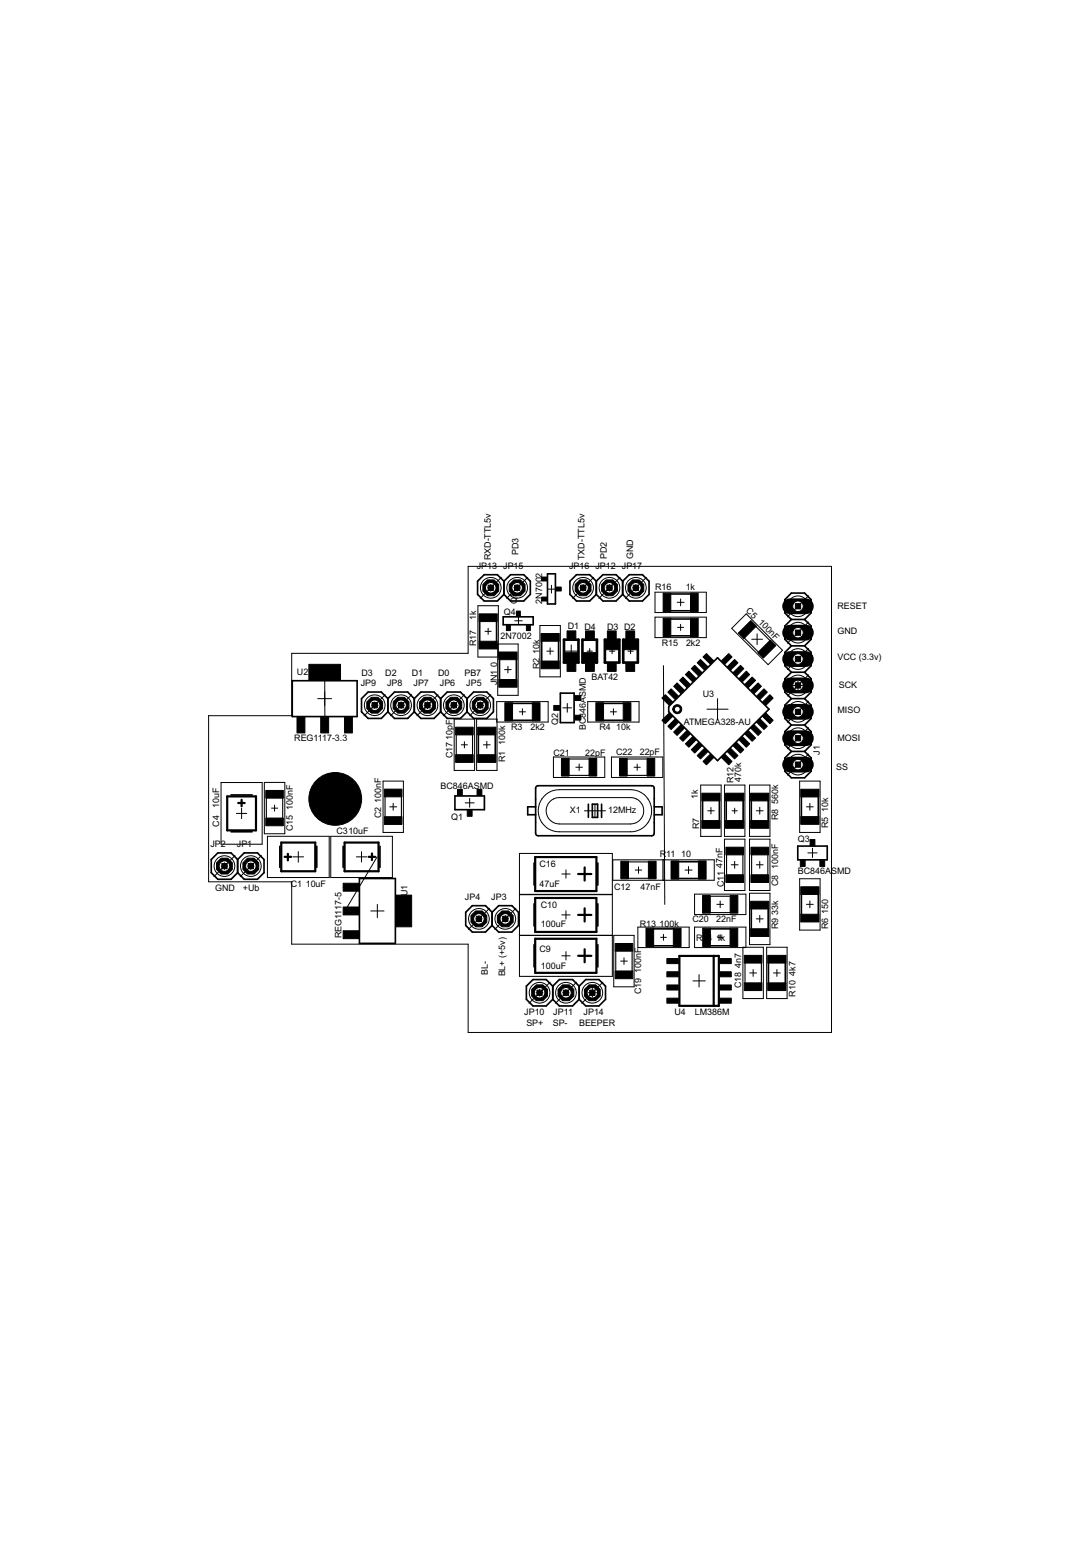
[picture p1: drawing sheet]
<svg xmlns="http://www.w3.org/2000/svg" width="210mm" height="297mm" viewBox="0 0 210 297" stroke-linecap="round" stroke-linejoin="round" font-family="sans-serif">
<path d="M152.1 147.2h3.1" fill="none" stroke="#000" stroke-width="3"/>
<circle cx="153.7" cy="147.2" r="1.02" fill="#fff" stroke="#000" stroke-width=".19"/>
<path d="M152.1 142.1h3.1" fill="none" stroke="#000" stroke-width="3"/>
<circle cx="153.7" cy="142.1" r="1.02" fill="#fff" stroke="#000" stroke-width=".19"/>
<path d="M152.1 137h3.1" fill="none" stroke="#000" stroke-width="3"/>
<circle cx="153.7" cy="137" r="1.02" fill="#fff" stroke="#000" stroke-width=".19"/>
<path d="M152.1 132h3.1" fill="none" stroke="#000" stroke-width="3"/>
<circle cx="153.7" cy="132" r="1.02" fill="#fff" stroke="#000" stroke-width=".19"/>
<path d="M152.1 126.9h3.1" fill="none" stroke="#000" stroke-width="3"/>
<circle cx="153.7" cy="126.9" r="1.02" fill="#fff" stroke="#000" stroke-width=".19"/>
<path d="M152.1 121.8h3.1" fill="none" stroke="#000" stroke-width="3"/>
<circle cx="153.7" cy="121.8" r="1.02" fill="#fff" stroke="#000" stroke-width=".19"/>
<path d="M152.1 116.7h3.1" fill="none" stroke="#000" stroke-width="3"/>
<circle cx="153.7" cy="116.7" r="1.02" fill="#fff" stroke="#000" stroke-width=".19"/>
<circle cx="48.3" cy="166.7" r="1.65" fill="#000" stroke="#000" stroke-width=".19"/>
<circle cx="48.3" cy="166.7" r="1.02" fill="#fff" stroke="#000" stroke-width=".19"/>
<circle cx="43.2" cy="166.7" r="1.65" fill="#000" stroke="#000" stroke-width=".19"/>
<circle cx="43.2" cy="166.7" r="1.02" fill="#fff" stroke="#000" stroke-width=".19"/>
<circle cx="97.3" cy="176.9" r="1.65" fill="#000" stroke="#000" stroke-width=".19"/>
<circle cx="97.3" cy="176.9" r="1.02" fill="#fff" stroke="#000" stroke-width=".19"/>
<circle cx="92.2" cy="176.9" r="1.65" fill="#000" stroke="#000" stroke-width=".19"/>
<circle cx="92.2" cy="176.9" r="1.02" fill="#fff" stroke="#000" stroke-width=".19"/>
<circle cx="92.5" cy="135.8" r="1.65" fill="#000" stroke="#000" stroke-width=".19"/>
<circle cx="92.5" cy="135.8" r="1.02" fill="#fff" stroke="#000" stroke-width=".19"/>
<circle cx="87.4" cy="135.8" r="1.65" fill="#000" stroke="#000" stroke-width=".19"/>
<circle cx="87.4" cy="135.8" r="1.02" fill="#fff" stroke="#000" stroke-width=".19"/>
<circle cx="82.3" cy="135.8" r="1.65" fill="#000" stroke="#000" stroke-width=".19"/>
<circle cx="82.3" cy="135.8" r="1.02" fill="#fff" stroke="#000" stroke-width=".19"/>
<circle cx="77.2" cy="135.8" r="1.65" fill="#000" stroke="#000" stroke-width=".19"/>
<circle cx="77.2" cy="135.8" r="1.02" fill="#fff" stroke="#000" stroke-width=".19"/>
<circle cx="72.2" cy="135.8" r="1.65" fill="#000" stroke="#000" stroke-width=".19"/>
<circle cx="72.2" cy="135.8" r="1.02" fill="#fff" stroke="#000" stroke-width=".19"/>
<circle cx="103.9" cy="191.1" r="1.65" fill="#000" stroke="#000" stroke-width=".19"/>
<circle cx="103.9" cy="191.1" r="1.02" fill="#fff" stroke="#000" stroke-width=".19"/>
<circle cx="109" cy="191.1" r="1.65" fill="#000" stroke="#000" stroke-width=".19"/>
<circle cx="109" cy="191.1" r="1.02" fill="#fff" stroke="#000" stroke-width=".19"/>
<circle cx="117.4" cy="113.2" r="1.65" fill="#000" stroke="#000" stroke-width=".19"/>
<circle cx="117.4" cy="113.2" r="1.02" fill="#fff" stroke="#000" stroke-width=".19"/>
<circle cx="94.5" cy="113.2" r="1.65" fill="#000" stroke="#000" stroke-width=".19"/>
<circle cx="94.5" cy="113.2" r="1.02" fill="#fff" stroke="#000" stroke-width=".19"/>
<circle cx="114.1" cy="191.1" r="1.65" fill="#000" stroke="#000" stroke-width=".19"/>
<circle cx="114.1" cy="191.1" r="1.02" fill="#fff" stroke="#000" stroke-width=".19"/>
<circle cx="99.6" cy="113.2" r="1.65" fill="#000" stroke="#000" stroke-width=".19"/>
<circle cx="99.6" cy="113.2" r="1.02" fill="#fff" stroke="#000" stroke-width=".19"/>
<circle cx="112.3" cy="113.2" r="1.65" fill="#000" stroke="#000" stroke-width=".19"/>
<circle cx="112.3" cy="113.2" r="1.02" fill="#fff" stroke="#000" stroke-width=".19"/>
<circle cx="122.4" cy="113.2" r="1.65" fill="#000" stroke="#000" stroke-width=".19"/>
<circle cx="122.4" cy="113.2" r="1.02" fill="#fff" stroke="#000" stroke-width=".19"/>
<g fill="none" stroke="#000" stroke-width=".19">
<path d="M92 116.6h4v9.9h-4zM93.9 113.2h1.2M94.5 112.5v1.3M96.5 111.1l-4 4.1M99 113.2h1.2M99.1 119.5h1.5M99.6 112.5v1.3M99.8 118.8v1.4M101.6 111.1l-4 4.1M105.4 113.4h1.6M106.2 112.7v1.5M111.7 113.2h1.2"/>
<path d="M112.3 112.5v1.3M114.3 111.1l-4 4.1M116.7 113.2h1.3M117.4 112.5v1.3M119.4 111.1l-4.1 4.1M121.8 113.2h1.3M122.4 112.5v1.3M124.5 111.1l-4.1 4.1M126.1 118.8h9.9v3.9h-9.9zM126.1 114h9.9v3.9h-9.9zM130.4 116h1.3M131.1 115.3v1.3"/>
<path d="M143.7 118.2l7 7-2.8 2.8-7-7zM155.7 119.8l-4.1 4M155.7 114.7l-4.1 4M40.2 137.8h16v-12h33.9v-16.8h70v89.8h-70v-17h-33.9v-12h-16zM61.2 134.5h2.6M62.5 133.2v2.6M62.5 128.2l.1 12.6M71.5 135.8h1.3M72.2 135.1v1.3M74.2 133.7l-4.1 4.1M76.6 135.8h1.3M77.2 135.1v1.3"/>
<path d="M79.3 133.7l-4.1 4.1M81.6 135.8h1.4M82.3 135.1v1.3M84.3 133.7l-4 4.1M86.7 135.8h1.4M87.4 135.1v1.3M87.5 138.4h3.9v9.9h-3.9zM89.4 133.7l-4 4.1M91.8 138.4h3.9v9.9h-3.9zM91.8 135.8h1.4M92.5 135.1v1.3M93.4 121.5h1.2"/>
<path d="M94 120.9v1.2M94.5 133.7l-4.1 4.1M95.7 135.1h9.9v3.9h-9.9zM95.8 124h4v9.9h-4zM97.2 128.9h1.2M97.8 128.3v1.2M100 137h1.2M100.6 136.4v1.2M104 120.4h3.9v9.9h-3.9zM105.3 125.3h1.3M105.9 124.7v1.3M108.4 136.3h1.7"/>
<path d="M108.8 125.3h2.4M109.2 135.4v1.7M110 124.2v2.3M113.1 125.3h1M113.2 135.1h9.9v3.9h-9.9zM113.6 124.8v1.1M117.4 125.3h1M117.5 137h1.2M117.9 124.8v1.1M118.1 136.4v1.2M120.9 125.3h1M121.4 124.8v1.1"/>
<path d="M127.8 128.1l.2 46M130.5 120.8h1.2M131.1 120.2v1.2M136.1 136.5h4.1M138.2 134.5v4.1M144.8 123.1h2M145.8 122v2.1M152.7 132h1.9M153.7 131v1.9M155.7 135l-4.1 4.1M155.7 129.9l-4.1 4.1M155.7 124.8l-4.1 4.1"/>
<path d="M42.6 150.6h7.9v11.9h-7.9zM45.5 156.6h2M46.5 155.6v2M50.9 150.6h3.9v9.9h-3.9zM52.3 155.6h1.2M52.9 155v1.2M73.8 150.4h3.9v9.9h-3.9zM75.1 155.3h1.3M75.7 154.6v1.4M75.7 152.5l-1 .3M88.8 143.4h1.2M89.4 142.8v1.2"/>
<path d="M89.6 154.6h1.7M90.4 153.7v1.7M93.1 143.4h1.3M93.7 142.7v1.3M105.1 153a4 4 0 0 1 2.6-1h13.7a4.1 4.1 0 0 1 4.1 4.1 4.1 4.1 0 0 1-4.1 4h-13.7a4.1 4.1 0 0 1-3.8-2.6 4.1 4.1 0 0 1 1.2-4.5zM105.9 154.3l1.1-.7 .7-.1h13.7a2.54 2.54 0 0 1 2.6 2.6 2.54 2.54 0 0 1-2.6 2.5h-13.7a2.54 2.54 0 0 1-2.3-1.5 2.54 2.54 0 0 1 .5-2.8zM106.6 145.7h9.9v4h-9.9zM110.9 147.7h1.3M111.5 147.1v1.2M112.5 156.1h3.3M114.6 154.9v2.4M115.8 156.1h.8"/>
<path d="M117.8 145.7h9.8v4h-9.8zM122.1 147.7h1.2M122.7 147.1v1.2M134.9 151.1h4v9.9h-4zM136.3 156.1h1.2M136.9 155.4v1.3M139.5 151.1h3.9v9.9h-3.9zM141 156.1h1M141.5 155.6v1M144.3 151.1h4v9.9h-4zM145.6 156.1h1.4M146 140.8l-.1 .1"/>
<path d="M146.3 155.4v1.3M154 150.4h3.9v9.9h-3.9zM155.3 155.3h1.3M155.7 145.2l-4.1 4M155.7 140.1l-4.1 4M156 154.6v1.4M42.6 166.7h1.3M43.2 166.1v1.3M45.3 164.7l-4.1 4.1M47.7 166.7h1.2M48.3 166.1v1.3M50.3 164.7l-4 4.1"/>
<path d="M51.5 161h11.9v7.9h-11.9zM56.4 165h2.1M57.4 163.9v2.1M63.7 161h11.9v7.9h-11.9zM66.1 170.8l.3 .1M68.6 165h2M69.6 164v1.9M71.4 175.4h2.6M72.6 165l-6.2 10.4M72.7 174.1v2.6M79 175.4h.1M91.6 176.9h1.3"/>
<path d="M92.2 176.3v1.2M94.3 174.9l-4.1 4M96.7 176.9h1.2M97.3 176.3v1.2M99.3 174.9l-4 4M100 164.3h17.9v23.7h-17.9zM100 172.2h17.9M108.2 176.1h1.6M108.2 168.3h1.6M109 167.4v1.7M109 175.3v1.6M118 165.5h19.5v4h-19.5z"/>
<path d="M122.3 167.5h1.3M122.8 178.5h9.9v3.9h-9.9zM123 166.9v1.2M127.7 165.5v4M127.8 179.9v1.1M127.9 165.5v4M131.9 167.5h1.4M132.6 166.8v1.4M133.8 178.5h9.8v3.9h-9.8zM133.8 172.1h9.8v4h-9.8zM138 174.1h1.3M138.7 173.5v1.2"/>
<path d="M138.7 179.9v1.1M139.5 161.5h3.9v9.9h-3.9zM140.8 166.5h1.3M141.5 165.8v1.4M141.5 169.3v.2M144.3 161.5h4v9.9h-4zM144.3 172h4v9.8h-4zM145.6 176.9h1.4M145.6 166.5h1.4M146.3 165.8v1.4M146.3 176.2v1.3M154 169.2h3.9v9.8h-3.9z"/>
<path d="M155.3 174.1h1.3M155.6 164.2h1.8M156 173.4v1.4M156.5 163.3v1.8M100 180h17.9M100 180.1h17.9M103.2 191.1h1.4M103.9 190.4v1.4M105.9 189.1l-4 4M108.2 184h1.6M108.4 191.1h1.2M109 183.2v1.6"/>
<path d="M109 190.5v1.2M111 189.1l-4 4M113.2 191.1h1.7M114.1 190.3v1.7M116.1 189.1l-4.1 4M118.2 180.1h3.9v9.9h-3.9zM119.5 185h1.3M120.2 184.4v1.3M127.2 180.4h1.1M133.4 188.8h2.4M134.6 187.6v2.4M138.2 180.4h1"/>
<path d="M143.1 182.4h3.9v9.8h-3.9zM144.4 187.3h1.3M145 186.6v1.4M147.6 182.4h4v9.8h-4zM148.9 187.3h1.4M149.6 186.6v1.4"/>
<circle cx="94.5" cy="113.2" r="1.99"/>
<circle cx="99.6" cy="113.2" r="1.99"/>
<circle cx="112.3" cy="113.2" r="1.99"/>
<circle cx="117.4" cy="113.2" r="1.99"/>
<circle cx="122.4" cy="113.2" r="1.99"/>
<circle cx="153.7" cy="116.7" r="1.99"/>
<circle cx="72.2" cy="135.8" r="1.99"/>
<circle cx="77.2" cy="135.8" r="1.99"/>
<circle cx="82.3" cy="135.8" r="1.99"/>
<circle cx="87.4" cy="135.8" r="1.99"/>
<circle cx="92.5" cy="135.8" r="1.99"/>
<circle cx="153.7" cy="137" r="1.99"/>
<circle cx="153.7" cy="132" r="1.99"/>
<circle cx="153.7" cy="126.9" r="1.99"/>
<circle cx="153.7" cy="121.8" r="1.99"/>
<circle cx="153.7" cy="147.2" r="1.99"/>
<circle cx="153.7" cy="142.1" r="1.99"/>
<circle cx="43.2" cy="166.7" r="1.99"/>
<circle cx="48.3" cy="166.7" r="1.99"/>
<circle cx="92.2" cy="176.9" r="1.99"/>
<circle cx="97.3" cy="176.9" r="1.99"/>
<circle cx="103.9" cy="191.1" r="1.99"/>
<circle cx="109" cy="191.1" r="1.99"/>
<circle cx="114.1" cy="191.1" r="1.99"/>
</g>
<g fill="none" stroke="#000" stroke-width=".32">
<path d="M92.4 119.6v3.9M95.6 119.6v3.9M96.9 118.7h5.8v1.6h-5.8zM97 111.9l-1.2-1.3h-2.6l-1.2 1.3v2.5l1.2 1.3h2.6l1.2-1.3M97 111.9l1.3-1.3h2.6l1.2 1.3v2.5l-1.2 1.3h-2.6l-1.3-1.3M97 111.9v2.5M105.4 110.5h1.6v5.8h-1.6zM114.8 111.9l-1.2-1.3h-2.6l-1.3 1.3v2.5l1.3 1.3h2.6l1.2-1.3M114.8 111.9l1.3-1.3h2.5l1.3 1.3M114.8 114.4l1.3 1.3h2.5l1.3-1.3M114.8 111.9v2.5M119.9 111.9l1.3-1.3h2.5l1.3 1.3v2.5l-1.3 1.3h-2.5l-1.3-1.3"/>
<path d="M119.9 111.9v2.5M129.2 119.2h3.8M129.2 114.3h3.8M129.2 117.6h3.8M152.4 119.3l-1.3 1.2v2.6l1.3 1.2M152.4 119.3l-1.3-1.3v-2.6l1.3-1.2h2.5l1.3 1.2v2.6l-1.3 1.3M152.4 119.3h2.5M154.9 119.3l1.3 1.2v2.6l-1.3 1.2M56.3 131h12.5v6.9h-12.5zM74.7 134.5l-1.3-1.3h-2.5l-1.3 1.3v2.5l1.3 1.3h2.5l1.3-1.3M74.7 134.5l1.3-1.3h2.5l1.3 1.3M74.7 137l1.3 1.3h2.5l1.3-1.3"/>
<path d="M74.7 134.5v2.5M79.8 134.5l1.2-1.3h2.6l1.3 1.3M79.8 137l1.2 1.3h2.6l1.3-1.3M79.8 134.5v2.5M84.9 134.5l1.2-1.3h2.6l1.2 1.3M84.9 137l1.2 1.3h2.6l1.2-1.3M84.9 134.5v2.5M89.9 134.5l1.3-1.3h2.5l1.3 1.3v2.5l-1.3 1.3h-2.5l-1.3-1.3M89.9 134.5v2.5M96.2 127v3.8M98.7 135.4h3.8M98.7 138.7h3.8"/>
<path d="M99.4 127v3.8M104.3 123.4v3.9M107.6 123.4v3.9M107.9 133.4h2.7v5.7h-2.7zM116.2 135.4h3.9M116.2 138.7h3.9M129.2 122.4h3.8M138.2 126.6l9.9 9.9-9.9 9.9-9.4-9.4v-1zM152.4 124.3l-1.3 1.3v2.5l1.3 1.3M152.4 129.4l-1.3 1.3v2.5l1.3 1.3M152.4 134.5l-1.3 1.3v2.5l1.3 1.3M152.4 139.6l-1.3 1.2v2.6l1.3 1.3"/>
<path d="M152.4 129.4h2.5M152.4 124.3h2.5M152.4 134.5h2.5M152.4 139.6h2.5M154.9 124.3l1.3 1.3v2.5l-1.3 1.3M154.9 129.4l1.3 1.3v2.5l-1.3 1.3M154.9 134.5l1.3 1.3v2.5l-1.3 1.3M154.9 139.6l1.3 1.2v2.6l-1.3 1.3M44.5 153h4.1M87.6 153.2h5.7v2.7h-5.7zM92.1 141.5v3.8M95.4 141.5v3.8"/>
<path d="M103.1 155.3h-1.5v1.5h1.5M103.2 151.5l.5-.2h21.9l.3 .2 .1 .3v8.7l-.2 .3-.3 .1h-22l-.3-.2-.1-.3zM113.3 154.8v2.6M114.1 154.8h1v2.6h-1zM115.8 154.8v2.6M126 155.3h1.5v1.5h-1.5M135.3 154.2v3.8M138.5 154.2v3.8M139.8 154.2v3.8M143.1 154.2v3.8M144.7 154.2v3.8M147.9 154.2v3.8"/>
<path d="M152.4 144.7l-1.3 1.2v2.6l1.3 1.2h2.5l1.3-1.2v-2.6l-1.3-1.2M152.4 144.7h2.5M154.3 153.4v3.8M157.6 153.4v3.8M44.5 160.1h4.1M45.8 165.5l-1.3-1.3h-2.5l-1.3 1.3v2.5l1.3 1.3h2.5l1.3-1.3M45.8 165.5l1.2-1.3h2.6l1.2 1.3v2.5l-1.2 1.3h-2.6l-1.2-1.3M45.8 165.5v2.5M53.9 162.9v4.1M61 162.9v4.1M66.1 162.9v4.1M69.2 169.1h6.9v12.5h-6.9z"/>
<path d="M73.2 162.9v4.1M94.8 175.6l-1.3-1.3h-2.5l-1.3 1.3v2.6l1.3 1.2h2.5l1.3-1.2M94.8 175.6l1.2-1.3h2.6l1.2 1.3v2.6l-1.2 1.2h-2.6l-1.2-1.2M94.8 175.6v2.6M102.8 166.1v4.3M102.8 174v4.3M115.1 166.1v4.3M115.1 174v4.3M125.8 178.8h3.9M130.7 169.1h3.8M130.7 165.9h3.8M136.8 178.8h3.8"/>
<path d="M144.7 175v3.8M147.9 175v3.8M153.6 162.9h5.7v2.6h-5.7zM154.3 172.2v3.8M157.6 172.2v3.8M102.8 181.9v4.2M106.4 189.8l-1.2-1.2h-2.6l-1.2 1.2v2.6l1.2 1.3h2.6l1.2-1.3M106.4 189.8l1.3-1.2h2.6l1.2 1.2M106.4 189.8v2.6M106.4 192.4l1.3 1.3h2.6l1.2-1.3M111.5 189.8l1.3-1.2h2.5l1.3 1.2v2.6l-1.3 1.3h-2.5l-1.3-1.3M111.5 189.8v2.6"/>
<path d="M115.1 181.9v4.2M125.8 182.1h3.9M136.8 182.1h3.8M148 185.4v3.8M151.2 185.4v3.8"/>
</g>
<g fill="#000" stroke="#000" stroke-width=".19">
<path d="M129.7 136a.87 .87 0 0 1 1.4 0 .87 .87 0 0 1-.4 1.3 .87 .87 0 0 1-1.1-.8h.3a.56 .56 0 0 1 .7-.5 .56 .56 0 0 1 .2 .9 .56 .56 0 0 1-.9-.2v-.2h-.3z" fill-rule="evenodd"/>
<circle cx="64.6" cy="153.8" r="5.1"/>
</g>
<g fill="none" stroke="#000" stroke-width=".42">
<path d="M43.8 153.3h5.5v6.6h-5.5zM45.9 154.6h1.2M46.5 154v1.2M54.2 162.2h6.5v5.5h-6.5zM54.8 165h1.3M55.4 164.4v1.2M66.4 162.2h6.5v5.5h-6.5zM71 165h1.2M71.6 164.3v1.3M103.1 172.9h11.8v6.5h-11.8zM103.1 165h11.8v6.5h-11.8zM111.3 176.1h2.6"/>
<path d="M111.3 168.3h2.6M112.6 167v2.5M112.6 174.9v2.5M103.1 180.7h11.8v6.6h-11.8zM111.3 184h2.6M112.6 182.7v2.6M130.8 184h7.6v9.6h-7.6zM137.4 184v9.6"/>
</g>
<g fill="#000" stroke="#000" stroke-width=".19">
<path d="M92.2 118.2h3.6v1.5h-3.6zM94 112.6h1v1.1h-1zM99.1 112.6h1v1.1h-1zM99.4 117.6h.8v1.1h-.8zM104.3 111.1h1v.7h-1zM104.3 114.9h1v.8h-1zM107.1 113h1v.8h-1zM111.8 112.6h1v1.1h-1zM116.9 112.6h1v1.1h-1zM121.9 112.6h1.1v1.1h-1.1zM127.7 119h1.5v3.5h-1.5zM127.7 114.2h1.5v3.5h-1.5z"/>
<path d="M133 119h1.5v3.5h-1.5zM133 114.2h1.5v3.5h-1.5zM144.6 119.5l1 1-2.3 2.4-1.1-1zM153.2 116.2h1v1h-1zM57.2 138h1.5v3.1h-1.5zM59.5 127.9h6.1v3h-6.1zM61.8 138h1.5v3.1h-1.5zM66.3 138h1.6v3.1h-1.6zM71.6 135.3h1.1v1h-1.1zM76.7 135.3h1v1h-1zM81.8 135.3h1v1h-1zM86.9 135.3h1v1h-1z"/>
<path d="M87.7 140h3.4v1.5h-3.4zM92 135.3h1v1h-1zM92 140h3.5v1.5h-3.5zM92.2 123.4h3.6v1.5h-3.6zM96.1 125.5h3.5v1.5h-3.5zM96.1 130.8h3.5v1.5h-3.5zM97.2 135.3h1.5v3.5h-1.5zM97.5 120.4h.8v1h-.8zM101.4 120.4h.7v1h-.7zM102.5 135.3h1.5v3.5h-1.5zM104.2 122h3.5v1.4h-3.5zM104.2 127.3h3.5v1.4h-3.5z"/>
<path d="M106.6 135.8h1.2v.9h-1.2zM108.6 125.6h2.7v1.9h-2.7zM109.2 127.8h1.7v1.4h-1.7zM109.2 121.5h1.7v1.4h-1.7zM110.7 133.9h1.1v1h-1.1zM110.7 137.7h1.1v.9h-1.1zM112.1 125.6h2.8v1.9h-2.8zM112.8 127.8h1.6v1.4h-1.6zM112.8 121.5h1.6v1.4h-1.6zM114.7 135.3h1.5v3.5h-1.5zM116.6 123.3h2.7v1.8h-2.7zM117 121.5h1.7v1.4h-1.7z"/>
<path d="M117 127.8h1.7v1.4h-1.7zM120 135.3h1.5v3.5h-1.5zM120.1 123.3h2.7v1.8h-2.7zM120.5 121.5h1.7v1.4h-1.7zM120.5 127.8h1.7v1.4h-1.7zM127.5 138.7l1.4-1.4 .6 .6-1.4 1.4zM127.5 134.4l.6-.7 1.4 1.4-.6 .7zM128.6 139.8l1.4-1.4 .6 .6-1.4 1.4zM128.6 133.2l.6-.6 1.4 1.4-.6 .6zM129.7 132.1l.7-.6 1.4 1.4-.7 .6zM130.9 131l.6-.7 1.4 1.4-.6 .7zM132 129.9l.7-.7 1.3 1.4-.6 .7z"/>
<path d="M133.1 128.7l.7-.6 1.4 1.4-.7 .6zM134.3 127.6l.6-.6 1.4 1.4-.6 .6zM135.4 126.5l.6-.7 1.4 1.4-.6 .7zM138.9 127.2l1.4-1.4 .7 .7-1.4 1.4zM140.1 128.4l1.4-1.4 .6 .6-1.4 1.4zM141.2 129.5l1.4-1.4 .6 .6-1.4 1.4zM143.7 129.2l.7 .7-1.4 1.4-.7-.7zM143.4 131.7l1.4-1.4 .7 .7-1.4 1.4zM144.6 132.9l1.4-1.4 .6 .6-1.4 1.4zM145.7 139l.7-.6 1.4 1.4-.7 .6zM145.7 134l1.4-1.4 .7 .6-1.4 1.4zM148.4 123.2l1 1.1-2.4 2.4-1.1-1.1z"/>
<path d="M147.5 137.3l1.4 1.4-.6 .6-1.4-1.4zM146.9 135.1l1.4-1.4 .6 .7-1.4 1.4zM153.2 121.3h1v1h-1zM153.2 126.4h1v1h-1zM153.2 131.4h1v1.1h-1zM153.2 136.5h1v1h-1zM51.2 152.2h3.4v1.4h-3.4zM51.2 157.5h3.4v1.5h-3.4zM74 151.9h3.4v1.5h-3.4zM74 157.2h3.4v1.5h-3.4zM87.7 145.3h3.4v1.5h-3.4zM88.1 152h.9v1.1h-.9z"/>
<path d="M90 156h.9v1.1h-.9zM91.9 152h.9v1.1h-.9zM92 145.3h3.5v1.5h-3.5zM108.1 146h1.5v3.4h-1.5zM113.4 146h1.5v3.4h-1.5zM119.3 146h1.5v3.4h-1.5zM124.6 146h1.5v3.4h-1.5zM129.7 140.9l1.4-1.4 .7 .7-1.4 1.4zM132.3 140.7l.6 .6-1.4 1.4-.6-.6zM132 143.2l1.4-1.4 .6 .6-1.3 1.4zM135.1 158h3.6v1.4h-3.6zM135.1 152.7h3.6v1.5h-3.6z"/>
<path d="M133.1 144.3l1.4-1.4 .7 .7-1.4 1.4zM134.3 145.5l1.4-1.4 .6 .6-1.4 1.4zM135.4 146.6l1.4-1.4 .6 .6-1.4 1.4zM139.7 158h3.5v1.4h-3.5zM139.7 152.7h3.5v1.5h-3.5zM139.6 145.2l1.4 1.4-.7 .6-1.4-1.4zM140.1 144.7l.6-.6 1.4 1.4-.6 .6zM141.2 143.6l.6-.7 1.4 1.4-.6 .7zM142.3 142.4l.7-.6 1.4 1.4-.7 .6zM144.5 158h3.6v1.4h-3.6zM144.5 152.7h3.6v1.5h-3.6zM143.4 141.3l.7-.6 1.4 1.4-.7 .6z"/>
<path d="M145.2 139.5l1.4 1.4-.6 .7-1.4-1.4zM153.2 141.6h1v1h-1zM153.2 146.7h1v1h-1zM154.2 157.2h3.5v1.5h-3.5zM154.2 151.9h3.5v1.5h-3.5zM42.7 166.2h1v1h-1zM47.8 166.2h1v1h-1zM66.1 170h3v1.6h-3zM66.1 179.2h3v1.5h-3zM66.1 174.6h3v1.5h-3zM76.2 172.3h3.1v6.1h-3.1zM91.7 176.4h1v1h-1z"/>
<path d="M96.8 176.4h1v1h-1zM119.5 165.8h1.5v3.4h-1.5zM124.4 178.7h1.5v3.5h-1.5zM124.9 165.8h1.4v3.4h-1.4zM129.2 165.7h1.5v3.5h-1.5zM129.7 178.7h1.4v3.5h-1.4zM134.5 165.7h1.5v3.5h-1.5zM135.3 172.4h1.5v3.4h-1.5zM135.3 178.7h1.5v3.5h-1.5zM139.8 163.1h3.4v1.5h-3.4zM139.8 168.4h3.4v1.5h-3.4zM140.6 178.7h1.5v3.5h-1.5z"/>
<path d="M140.6 172.4h1.5v3.4h-1.5zM144.5 178.8h3.6v1.5h-3.6zM144.5 173.5h3.6v1.5h-3.6zM144.6 168.4h3.4v1.5h-3.4zM144.6 163.1h3.4v1.5h-3.4zM154.1 165.6h.9v1.2h-.9zM154.2 176h3.5v1.5h-3.5zM154.2 170.7h3.5v1.5h-3.5zM156 161.6h.9v1.2h-.9zM157.9 165.6h.9v1.2h-.9zM103.4 190.6h1v1h-1zM108.5 190.6h1v1h-1z"/>
<path d="M113.6 190.6h1v1h-1zM118.5 186.9h3.4v1.5h-3.4zM118.5 181.6h3.4v1.5h-3.4zM128.4 184.5h2.2v1h-2.2zM128.4 187.1h2.2v.9h-2.2zM128.4 189.6h2.2v1h-2.2zM128.4 192.2h2.2v.9h-2.2zM138.6 192.2h2.2v.9h-2.2zM138.6 189.6h2.2v1h-2.2zM138.6 187.1h2.2v.9h-2.2zM138.6 184.5h2.2v1h-2.2zM143.3 183.9h3.4v1.5h-3.4z"/>
<path d="M143.3 189.2h3.4v1.5h-3.4zM147.8 189.2h3.6v1.5h-3.6zM147.8 183.9h3.6v1.5h-3.6z"/>
</g>
<path d="M108.6 123.1h2.8v4.5h-2.8zM112.2 123.1h2.8v4.5h-2.8zM116.5 123.1h2.8v4.5h-2.8zM120 123.1h2.8v4.5h-2.8z" fill="none" stroke="#000" stroke-width=".51"/>
<g fill="none" stroke="#000" stroke-width=".21">
<path d="M143.3 122.8l2.7 2.7M145.5 120.6l2.8 2.7M51.3 153.6v3.9M54.4 153.6v3.9M74.1 153.4v3.8M77.3 153.4v3.8M87.9 141.5v3.8M91 141.5v3.8M109.6 149.3h3.9M109.6 146.1h3.9M120.8 149.3h3.8M120.8 146.1h3.8"/>
<path d="M121 169.1h3.9M121 165.9h3.9M136.8 172.5h3.8M136.8 175.7h3.8M139.9 164.5v3.9M143.1 164.5v3.9M144.7 164.5v3.9M147.9 164.5v3.9M118.6 183.1v3.8M121.7 183.1v3.8M143.5 185.4v3.8M146.6 185.4v3.8"/>
</g>
<g font-size="1.9">
<text x="94.5" y="107.8" transform="rotate(-90 94.5 107.8)">RXD-TTL5v</text>
<text x="99.8" y="106.8" transform="rotate(-90 99.8 106.8)">PD3</text>
<text x="112.5" y="107.8" transform="rotate(-90 112.5 107.8)">TXD-TTL5v</text>
<text x="116.9" y="107.6" transform="rotate(-90 116.9 107.6)">PD2</text>
<text x="121.9" y="107.6" transform="rotate(-90 121.9 107.6)">GND</text>
<text x="91.8" y="109.5">JP13 JP15</text>
<text x="109.6" y="109.5">JP16 JP12 JP17</text>
<text x="126.2" y="113.6">R16</text>
<text x="132" y="113.6">1k</text>
<text x="91.7" y="119.3" transform="rotate(-90 91.7 119.3)">1k</text>
<text x="97" y="118.5">Q4</text>
<text x="99.6" y="116.2" transform="rotate(-90 99.6 116.2)">Q5</text>
<text x="104.4" y="116.2" transform="rotate(-90 104.4 116.2)">2N7002</text>
<text x="143.6" y="117.7" transform="rotate(45 143.6 117.7)">C5</text>
<text x="145.9" y="119.9" transform="rotate(45 145.9 119.9)">10 nF</text>
<text x="161.3" y="117.2">RESET</text>
<text x="91.7" y="124.3" transform="rotate(-90 91.7 124.3)">R17</text>
<text x="96.4" y="123">2N7002</text>
<text x="103.9" y="125.8" transform="rotate(-90 103.9 125.8)">10k</text>
<text x="109.3" y="121.1">D1 D4</text>
<text x="116.9" y="121.3">D3 D2</text>
<text x="127.4" y="124.3">R15</text>
<text x="132.1" y="124.3">2k2</text>
<text x="161.3" y="122.1">GND</text>
<text x="57.2" y="129.9">U2</text>
<text x="69.6" y="130.2">D3</text>
<text x="74.2" y="130.2">D2</text>
<text x="79.3" y="130.2">D1</text>
<text x="84.4" y="130.2">D0</text>
<text x="89.4" y="130.2">PB7</text>
<text x="95.7" y="132" transform="rotate(-90 95.7 132)">JN1</text>
<text x="95.7" y="128.3" transform="rotate(-90 95.7 128.3)">0</text>
<text x="103.9" y="128.8" transform="rotate(-90 103.9 128.8)">R2</text>
<text x="113.9" y="130.9">BAT42</text>
<text x="161.3" y="127.1">VCC (3.3v)</text>
<text x="69.5" y="132.1">JP9</text>
<text x="74.6" y="132.1">JP8</text>
<text x="79.6" y="132.1">JP7</text>
<text x="84.7" y="132.1">JP6</text>
<text x="89.8" y="132.1">JP5</text>
<text x="135.3" y="134.2">U3</text>
<text x="161.3" y="137.3">MISO</text>
<text x="161.5" y="132.5">SCK</text>
<text x="56.7" y="142.6">REG1117-3.3</text>
<text x="87.1" y="142.4" transform="rotate(-90 87.1 142.4)">10pF</text>
<text x="97.3" y="143.4" transform="rotate(-90 97.3 143.4)">100k</text>
<text x="98.4" y="140.5">R3</text>
<text x="102.1" y="140.5">2k2</text>
<text x="107.5" y="139.6" transform="rotate(-90 107.5 139.6)">Q2</text>
<text x="112.8" y="140.6" transform="rotate(-90 112.8 140.6)">BC846ASMD</text>
<text x="115.4" y="140.5">R4</text>
<text x="118.7" y="140.5">10k</text>
<text x="131.7" y="139.5">ATMEGA328-AU</text>
<text x="161.3" y="142.6">MOSI</text>
<text x="87.1" y="145.9" transform="rotate(-90 87.1 145.9)">C17</text>
<text x="97.3" y="146.7" transform="rotate(-90 97.3 146.7)">R1</text>
<text x="106.6" y="145.6">C21</text>
<text x="112.7" y="145.6">22pF</text>
<text x="118.6" y="145.4">C22</text>
<text x="123.2" y="145.4">22pF</text>
<text x="157.9" y="145.3" transform="rotate(-90 157.9 145.3)">J1</text>
<text x="161" y="148.2">SS</text>
<text x="42.2" y="155.6" transform="rotate(-90 42.2 155.6)">10uF</text>
<text x="56.4" y="155.8" transform="rotate(-90 56.4 155.8)">100nF</text>
<text x="73.4" y="154.6" transform="rotate(-90 73.4 154.6)">100nF</text>
<text x="84.9" y="152">BC846ASMD</text>
<text x="134.4" y="153.8" transform="rotate(-90 134.4 153.8)">1k</text>
<text x="141.2" y="150.7" transform="rotate(-90 141.2 150.7)">R12</text>
<text x="142.8" y="150.5" transform="rotate(-90 142.8 150.5)">470k</text>
<text x="149.9" y="154.8" transform="rotate(-90 149.9 154.8)">560k</text>
<text x="42.2" y="159.1" transform="rotate(-90 42.2 159.1)">C4</text>
<text x="56.4" y="160" transform="rotate(-90 56.4 160)">C15</text>
<text x="64.8" y="160.6">C310uF</text>
<text x="73.4" y="157.5" transform="rotate(-90 73.4 157.5)">C2</text>
<text x="86.9" y="157.8">Q1</text>
<text x="109.7" y="156.6">X1</text>
<text x="117.1" y="156.6">12MHz</text>
<text x="134.6" y="159.6" transform="rotate(-90 134.6 159.6)">R7</text>
<text x="149.9" y="157.9" transform="rotate(-90 149.9 157.9)">R8</text>
<text x="159.5" y="159.4" transform="rotate(-90 159.5 159.4)">R5</text>
<text x="159.5" y="156.3" transform="rotate(-90 159.5 156.3)">10k</text>
<text x="40.5" y="163.1">JP2</text>
<text x="45.6" y="163.1">JP1</text>
<text x="103.9" y="167">C16</text>
<text x="127.1" y="164.9">R11</text>
<text x="131.2" y="164.9">10</text>
<text x="139.2" y="167.1" transform="rotate(-90 139.2 167.1)">47nF</text>
<text x="149.9" y="167.2" transform="rotate(-90 149.9 167.2)">100nF</text>
<text x="153.7" y="162.2">Q3</text>
<text x="41.4" y="171.6">GND</text>
<text x="46.8" y="171.6">+Ub</text>
<text x="56" y="170.8">C1</text>
<text x="58.9" y="170.8">10uF</text>
<text x="78.5" y="172.5" transform="rotate(-90 78.5 172.5)">U1</text>
<text x="89.5" y="173.2">JP4</text>
<text x="94.6" y="173.2">JP3</text>
<text x="103.9" y="170.8">47uF</text>
<text x="118.3" y="171.3">C12</text>
<text x="123.4" y="171.3">47nF</text>
<text x="139.4" y="170.8" transform="rotate(-90 139.4 170.8)">C11</text>
<text x="149.9" y="170.5" transform="rotate(-90 149.9 170.5)">C8</text>
<text x="153.7" y="168.3">BC846ASMD</text>
<text x="104.2" y="174.9">C10</text>
<text x="104.2" y="178.4">100uF</text>
<text x="123.2" y="178.4">R13</text>
<text x="127" y="178.4">100k</text>
<text x="133.4" y="177.4">C20</text>
<text x="137.9" y="177.4">22nF</text>
<text x="149.9" y="178.9" transform="rotate(-90 149.9 178.9)">R9</text>
<text x="149.9" y="176.1" transform="rotate(-90 149.9 176.1)">33k</text>
<text x="159.5" y="178.9" transform="rotate(-90 159.5 178.9)">R6</text>
<text x="159.5" y="175.9" transform="rotate(-90 159.5 175.9)">150</text>
<text x="65.8" y="180.6" transform="rotate(-90 65.8 180.6)">REG1117-5</text>
<text x="103.9" y="183.2">C9</text>
<text x="134" y="181.2">R14</text>
<text x="137.9" y="181.2">1k</text>
<text x="94" y="187.7" transform="rotate(-90 94 187.7)">BL-</text>
<text x="97.3" y="188" transform="rotate(-90 97.3 188)">BL+ (+5v)</text>
<text x="104.2" y="186.5">100uF</text>
<text x="123.5" y="191.4" transform="rotate(-90 123.5 191.4)">C19</text>
<text x="123.5" y="187.3" transform="rotate(-90 123.5 187.3)">100nF</text>
<text x="142.7" y="190.2" transform="rotate(-90 142.7 190.2)">C18</text>
<text x="142.7" y="186.4" transform="rotate(-90 142.7 186.4)">4n7</text>
<text x="153.2" y="191.9" transform="rotate(-90 153.2 191.9)">R10</text>
<text x="153.2" y="187.8" transform="rotate(-90 153.2 187.8)">4k7</text>
<text x="101" y="195.3">JP10</text>
<text x="101.4" y="197.5">SP+</text>
<text x="106.4" y="197.5">SP-</text>
<text x="106.5" y="195.3">JP11</text>
<text x="111.5" y="197.5">BEEPER</text>
<text x="112.4" y="195.3">JP14</text>
<text x="129.9" y="195.4">U4</text>
<text x="133.8" y="195.4">LM386M</text>
</g>
</svg>
